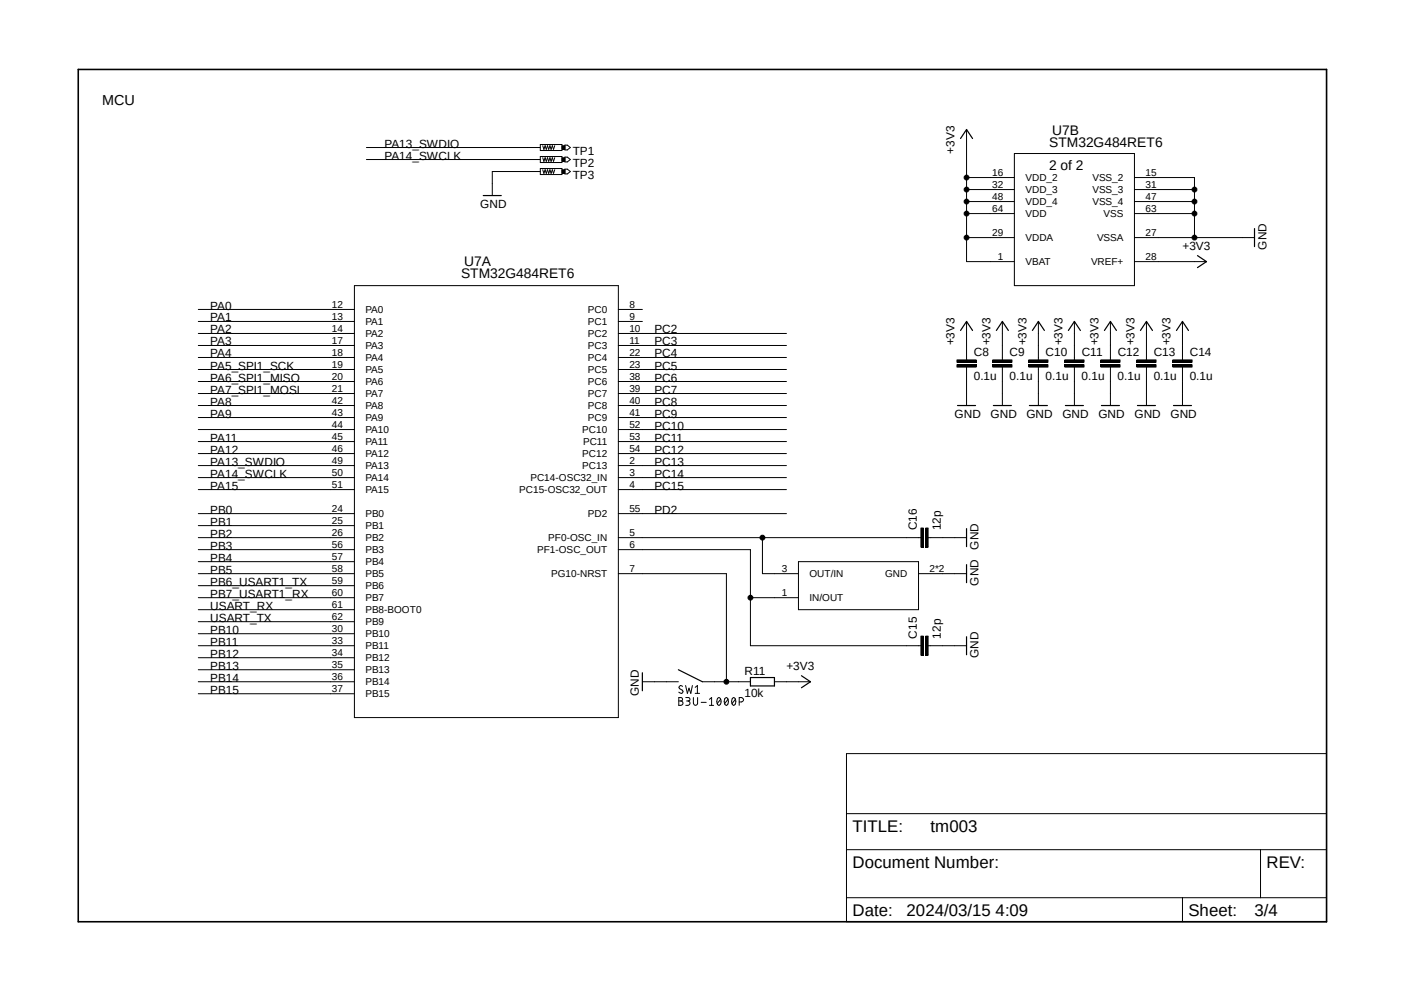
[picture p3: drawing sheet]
<svg xmlns="http://www.w3.org/2000/svg" width="297mm" height="210mm" viewBox="0 0 297 210" stroke-linecap="round" stroke-linejoin="round" font-family="sans-serif">
<path d="M16 14.4l265 181.1M281 14.4l-265 181.1" fill="none" stroke="#fff" stroke-width=".21"/>
<g fill="none" stroke="#000" stroke-width=".21">
<path d="M77.5 33.7h36.8M77.5 31.2h36.8M114.3 36.3h-10.2v5.1M114.3 30.6h4.6v1.2h-4.6zM114.3 33.1h4.6v1.3h-4.6zM114.3 35.6h4.6v1.3h-4.6zM114.8 33.4l.3 .7 .2-.7 .3 .7 .2-.7 .3 .7 .2-.7 .3 .7 .2-.7 .3 .7 .2-.7M114.8 30.8l.3 .8 .2-.8 .3 .8 .2-.8 .3 .8 .2-.8 .3 .8 .2-.8 .3 .8 .2-.8M114.8 35.9l.3 .8 .2-.8 .3 .8 .2-.8 .3 .8 .2-.8 .3 .8 .2-.8 .3 .8 .2-.8M118.9 33.4h.6v.7h-.6zM118.9 30.8h.6v.8h-.6zM118.9 35.9h.6v.8h-.6z"/>
<path d="M119.5 30.7h.5l.6 .5-.6 .5h-.5zM119.5 33.2h.5l.6 .5-.6 .5h-.5zM119.5 35.8h.5l.6 .5-.6 .5h-.5zM204.5 37.5h10.1M204.5 27.4v27.9h10.1M214.6 32.5h25.4v27.9h-25.4zM240 37.5h12.7v12.7M204.5 40.1h10.1M204.5 42.6h10.1M204.5 45.2h10.1M204.5 50.2h10.1M240 40.1h12.7"/>
<path d="M240 42.6h12.7M240 45.2h12.7M240 50.2h25.4M240 55.3h15.2M42 65.4h33M42 68h33M42 70.5h33M42 73.1h33M42 75.6h33M42 78.1h33M75 60.4h55.8v91.4h-55.8zM130.8 65.4h5.1"/>
<path d="M130.8 68h5.1M130.8 70.5h35.6M130.8 73.1h35.6M130.8 75.6h35.6M130.8 78.1h35.6M202.4 77.1h4.1v.5h-4.1zM202.4 76.1h4.1v.5h-4.1zM204.5 68v8.1M204.5 77.6v8.2M210 77.1h4.1v.5h-4.1zM210 76.1h4.1v.5h-4.1zM212 68v8.1"/>
<path d="M212 77.6v8.2M217.6 77.1h4.1v.5h-4.1zM217.6 76.1h4.1v.5h-4.1zM219.7 68v8.1M219.7 77.6v8.2M225.3 77.1h4v.5h-4zM225.3 76.1h4v.5h-4zM227.3 68v8.1M227.3 77.6v8.2M232.9 77.1h4v.5h-4zM232.9 76.1h4v.5h-4zM234.9 68v8.1"/>
<path d="M234.9 77.6v8.2M240.5 77.1h4.1v.5h-4.1zM240.5 76.1h4.1v.5h-4.1zM242.5 68v8.1M242.5 77.6v8.2M248.1 77.1h4.1v.5h-4.1zM248.1 76.1h4.1v.5h-4.1zM250.1 68v8.1M250.1 77.6v8.2M42 80.7h33M42 83.2h33M42 85.8h33"/>
<path d="M42 88.3h33M42 90.8h33M42 93.4h33M42 95.9h33M42 98.5h33M130.8 80.7h35.6M130.8 83.2h35.6M130.8 85.8h35.6M130.8 88.3h35.6M130.8 90.8h35.6M130.8 93.4h35.6M130.8 95.9h35.6"/>
<path d="M130.8 98.5h35.6M42 101h33M42 103.5h33M42 108.6h33M42 111.2h33M42 113.7h33M42 116.2h33M42 118.8h33M130.8 101h35.6M130.8 103.5h35.6M130.8 108.6h35.6M130.8 113.7h64"/>
<path d="M130.8 116.2h27.9v20.4h36.1M161.3 113.7v7.6h7.6M168.9 118.8h25.4v10.1h-25.4zM194.8 111.7h.5v4h-.5zM195.8 111.7h.5v4h-.5zM196.3 113.7h8.2M42 121.3h33M42 123.9h33M42 126.4h33M42 128.9h33M42 131.5h33M42 134h33"/>
<path d="M42 136.6h33M42 139.1h33M130.8 121.3h22.9v22.9M158.7 126.4h10.2M194.3 121.3h10.2M194.8 134.5h.5v4.1h-.5zM195.8 134.5h.5v4.1h-.5zM196.3 136.6h8.2M42 141.6h33M42 144.2h33M42 146.7h33M135.9 144.2h7.6"/>
<path d="M143.6 147.5h.4a.36 .36 0 0 1 .4 .4 .36 .36 0 0 1-.4 .4 .47 .47 0 0 1 .5 .4 .47 .47 0 0 1-.5 .5h-.4zM143.6 148.3h.4M144.4 145.2l-.2-.2a.37 .37 0 0 0-.5 .2 .37 .37 0 0 0 .1 .5l.5 .3a.37 .37 0 0 1 .2 .4 .37 .37 0 0 1-.4 .2l-.5-.2M145 145l.4 1.6 .4-1.1 .3 1.1 .4-1.6M145.1 147.5h.5a.36 .36 0 0 1 .4 .4 .36 .36 0 0 1-.4 .4h-.4M145.5 148.3a.47 .47 0 0 1 .5 .4 .47 .47 0 0 1-.5 .5h-.4M146.7 147.5v1.2a.45 .45 0 0 0 .3 .5 .45 .45 0 0 0 .5-.3l.1-1.4M147.1 145.4l.4-.4v1.6M147.1 146.6h.9M148.3 148.5h1.1M148.6 144.2h10.1M150.1 149.2h.9"/>
<path d="M150.1 147.9l.4-.4v1.7M151.9 147.6l.2-.1a1.02 1.02 0 0 1 0 1.7 1.02 1.02 0 0 1-.2-1.6zM152.4 147.9l-.7 .9M153.5 147.6l.2-.1a1.02 1.02 0 0 1 0 1.7 1.02 1.02 0 0 1-.2-1.6zM154 147.9l-.7 .9M155 147.6l.2-.1a.96 .96 0 0 1 0 1.7l-.3-.3-.1-.5zM155.6 147.9l-.7 .9M156.4 148.5h.4a.47 .47 0 0 0 .5-.5 .47 .47 0 0 0-.5-.5h-.4v1.7M163.8 144.2h7.6M179.1 159.4h101.5v35.5h-101.5zM179.1 179.7h101.5M179.1 172.1h101.5"/>
<path d="M266.7 179.7v10.2M179.1 189.9h101.5M250.1 189.9v5"/>
<circle cx="204.5" cy="37.5" r=".51"/>
<circle cx="204.5" cy="40.1" r=".51"/>
<circle cx="204.5" cy="42.6" r=".51"/>
<circle cx="204.5" cy="50.2" r=".51"/>
<circle cx="204.5" cy="45.2" r=".51"/>
<circle cx="252.7" cy="45.2" r=".51"/>
<circle cx="252.7" cy="42.6" r=".51"/>
<circle cx="252.7" cy="40.1" r=".51"/>
<circle cx="252.7" cy="50.2" r=".51"/>
<circle cx="161.3" cy="113.7" r=".51"/>
<circle cx="158.7" cy="126.4" r=".51"/>
<circle cx="153.7" cy="144.2" r=".51"/>
</g>
<path d="M16.6 14.7h264v180.2h-264z" fill="none" stroke="#000" stroke-width=".34"/>
<g fill="none" stroke="#000" stroke-width=".25">
<path d="M203.2 29.3l1.3-1.9 1.2 1.9M102.2 41.4h3.8M253.3 54.1l1.9 1.2-1.9 1.3M265.4 48.3v3.9M203.2 69.9l1.3-1.9 1.2 1.9M210.8 69.9l1.2-1.9 1.3 1.9M218.4 69.9l1.3-1.9 1.2 1.9M226 69.9l1.3-1.9 1.3 1.9M233.6 69.9l1.3-1.9 1.3 1.9M241.3 69.9l1.2-1.9 1.3 1.9M248.9 69.9l1.2-1.9 1.3 1.9M202.6 85.8h3.8"/>
<path d="M210.1 85.8h3.9M217.8 85.8h3.8M225.4 85.8h3.8M233 85.8h3.8M240.6 85.8h3.8M248.2 85.8h3.9M204.5 111.8v3.8M204.5 119.4v3.8M204.5 134.7v3.8M135.9 142.3v3.8M143.5 141.6l5.1 2.6M158.7 143.3h5.1v1.8h-5.1z"/>
<path d="M169.5 142.9l1.9 1.3-1.9 1.3"/>
</g>
<g fill="#000">
<path d="M118.9 33.4h.6v.7h-.6z" fill-rule="evenodd"/>
<path d="M118.9 30.8h.6v.8h-.6z" fill-rule="evenodd"/>
<path d="M118.9 35.9h.6v.8h-.6z" fill-rule="evenodd"/>
<path d="M202.4 77.1h4.1v.5h-4.1z" fill-rule="evenodd"/>
<path d="M202.4 76.1h4.1v.5h-4.1z" fill-rule="evenodd"/>
<path d="M210 77.1h4.1v.5h-4.1z" fill-rule="evenodd"/>
<path d="M210 76.1h4.1v.5h-4.1z" fill-rule="evenodd"/>
<path d="M217.6 77.1h4.1v.5h-4.1z" fill-rule="evenodd"/>
<path d="M217.6 76.1h4.1v.5h-4.1z" fill-rule="evenodd"/>
<path d="M225.3 77.1h4v.5h-4z" fill-rule="evenodd"/>
<path d="M225.3 76.1h4v.5h-4z" fill-rule="evenodd"/>
<path d="M232.9 77.1h4v.5h-4z" fill-rule="evenodd"/>
<path d="M232.9 76.1h4v.5h-4z" fill-rule="evenodd"/>
<path d="M240.5 77.1h4.1v.5h-4.1z" fill-rule="evenodd"/>
<path d="M240.5 76.1h4.1v.5h-4.1z" fill-rule="evenodd"/>
<path d="M248.1 77.1h4.1v.5h-4.1z" fill-rule="evenodd"/>
<path d="M248.1 76.1h4.1v.5h-4.1z" fill-rule="evenodd"/>
<path d="M194.8 111.7h.5v4h-.5z" fill-rule="evenodd"/>
<path d="M195.8 111.7h.5v4h-.5z" fill-rule="evenodd"/>
<path d="M194.8 134.5h.5v4.1h-.5z" fill-rule="evenodd"/>
<path d="M195.8 134.5h.5v4.1h-.5z" fill-rule="evenodd"/>
<circle cx="204.5" cy="37.5" r=".51"/>
<circle cx="204.5" cy="40.1" r=".51"/>
<circle cx="204.5" cy="42.6" r=".51"/>
<circle cx="204.5" cy="50.2" r=".51"/>
<circle cx="204.5" cy="45.2" r=".51"/>
<circle cx="252.7" cy="45.2" r=".51"/>
<circle cx="252.7" cy="42.6" r=".51"/>
<circle cx="252.7" cy="40.1" r=".51"/>
<circle cx="252.7" cy="50.2" r=".51"/>
<circle cx="161.3" cy="113.7" r=".51"/>
<circle cx="158.7" cy="126.4" r=".51"/>
<circle cx="153.7" cy="144.2" r=".51"/>
</g>
<g font-size="3.6">
<text x="180.3" y="175.9">TITLE:</text>
<text x="196.9" y="175.9">tm003</text>
<text x="180.3" y="183.5">Document Number:</text>
<text x="267.9" y="183.5">REV:</text>
<text x="180.3" y="193.7">Date:</text>
<text x="191.8" y="193.7">2024/03/15 4:09</text>
<text x="251.4" y="193.7">Sheet:</text>
<text x="265.4" y="193.7">3/4</text>
</g>
<text font-size="3" x="21.6" y="22.3">MCU</text>
<g font-size="2.9">
<text x="222.6" y="28.4">U7B</text>
<text x="222" y="31">STM32G484RET6</text>
<text x="222" y="36">2 of 2</text>
<text x="97.5" y="58.9">STM32G484RET6</text>
<text x="98.2" y="56.3">U7A</text>
</g>
<g font-size="2.5">
<text x="81.3" y="31.2">PA13_SWDIO</text>
<text x="81.3" y="33.7">PA14_SWCLK</text>
<text x="121.2" y="35.3">TP2</text>
<text x="121.2" y="32.7">TP1</text>
<text x="201.9" y="32.5" transform="rotate(-90 201.9 32.5)">+3V3</text>
<text x="121.2" y="37.8">TP3</text>
<text x="101.6" y="43.9">GND</text>
<text x="250.2" y="52.8">+3V3</text>
<text x="267.9" y="52.8" transform="rotate(-90 267.9 52.8)">GND</text>
<text x="44.5" y="65.5">PA0</text>
<text x="44.5" y="70.5">PA2</text>
<text x="44.5" y="68">PA1</text>
<text x="138.4" y="70.5">PC2</text>
<text x="44.5" y="73.1">PA3</text>
<text x="44.5" y="75.6">PA4</text>
<text x="138.4" y="75.6">PC4</text>
<text x="138.4" y="73.1">PC3</text>
<text x="201.9" y="73.1" transform="rotate(-90 201.9 73.1)">+3V3</text>
<text x="206" y="75.2">C8</text>
<text x="209.6" y="73.1" transform="rotate(-90 209.6 73.1)">+3V3</text>
<text x="213.6" y="75.2">C9</text>
<text x="217.1" y="73.1" transform="rotate(-90 217.1 73.1)">+3V3</text>
<text x="221.2" y="75.2">C10</text>
<text x="224.8" y="73.1" transform="rotate(-90 224.8 73.1)">+3V3</text>
<text x="228.8" y="75.2">C11</text>
<text x="232.4" y="73.1" transform="rotate(-90 232.4 73.1)">+3V3</text>
<text x="236.4" y="75.2">C12</text>
<text x="240" y="73.1" transform="rotate(-90 240 73.1)">+3V3</text>
<text x="244.1" y="75.2">C13</text>
<text x="247.6" y="73.1" transform="rotate(-90 247.6 73.1)">+3V3</text>
<text x="251.7" y="75.2">C14</text>
<text x="44.5" y="78.1">PA5_SPI1_SCK</text>
<text x="44.5" y="80.7">PA6_SPI1_MISO</text>
<text x="44.5" y="83.2">PA7_SPI1_MOSI</text>
<text x="138.4" y="78.1">PC5</text>
<text x="138.4" y="80.7">PC6</text>
<text x="138.4" y="83.2">PC7</text>
<text x="206" y="80.3">0.1u</text>
<text x="213.6" y="80.3">0.1u</text>
<text x="221.2" y="80.3">0.1u</text>
<text x="228.8" y="80.3">0.1u</text>
<text x="236.4" y="80.3">0.1u</text>
<text x="244.1" y="80.3">0.1u</text>
<text x="251.7" y="80.3">0.1u</text>
<text x="44.5" y="85.8">PA8</text>
<text x="44.5" y="88.3">PA9</text>
<text x="138.4" y="85.8">PC8</text>
<text x="138.4" y="88.3">PC9</text>
<text x="201.9" y="88.3">GND</text>
<text x="209.6" y="88.3">GND</text>
<text x="217.1" y="88.3">GND</text>
<text x="224.8" y="88.3">GND</text>
<text x="232.4" y="88.3">GND</text>
<text x="240" y="88.3">GND</text>
<text x="247.6" y="88.3">GND</text>
<text x="44.5" y="93.4">PA11</text>
<text x="44.5" y="95.9">PA12</text>
<text x="138.4" y="90.8">PC10</text>
<text x="138.4" y="93.4">PC11</text>
<text x="138.4" y="95.9">PC12</text>
<text x="44.5" y="98.5">PA13_SWDIO</text>
<text x="44.5" y="101">PA14_SWCLK</text>
<text x="138.4" y="101">PC14</text>
<text x="138.4" y="98.5">PC13</text>
<text x="44.5" y="103.5">PA15</text>
<text x="138.4" y="103.5">PC15</text>
<text x="44.5" y="108.6">PB0</text>
<text x="44.5" y="111.2">PB1</text>
<text x="44.5" y="113.7">PB2</text>
<text x="138.4" y="108.6">PD2</text>
<text x="193.9" y="112.2" transform="rotate(-90 193.9 112.2)">C16</text>
<text x="199" y="112.2" transform="rotate(-90 199 112.2)">12p</text>
<text x="44.5" y="116.2">PB3</text>
<text x="44.5" y="118.8">PB4</text>
<text x="207" y="116.3" transform="rotate(-90 207 116.3)">GND</text>
<text x="44.5" y="121.3">PB5</text>
<text x="44.5" y="123.9">PB6_USART1_TX</text>
<text x="207" y="123.9" transform="rotate(-90 207 123.9)">GND</text>
<text x="44.5" y="126.4">PB7_USART1_RX</text>
<text x="44.5" y="128.9">USART_RX</text>
<text x="44.5" y="131.5">USART_TX</text>
<text x="44.5" y="136.6">PB11</text>
<text x="44.5" y="134">PB10</text>
<text x="193.9" y="135" transform="rotate(-90 193.9 135)">C15</text>
<text x="199" y="135" transform="rotate(-90 199 135)">12p</text>
<text x="44.5" y="139.1">PB12</text>
<text x="44.5" y="141.6">PB13</text>
<text x="157.5" y="142.7">R11</text>
<text x="166.4" y="141.6">+3V3</text>
<text x="207" y="139.1" transform="rotate(-90 207 139.1)">GND</text>
<text x="44.5" y="144.2">PB14</text>
<text x="44.5" y="146.7">PB15</text>
<text x="135.1" y="147.2" transform="rotate(-90 135.1 147.2)">GND</text>
<text x="157.5" y="147.5">10k</text>
</g>
<g font-size="2.1">
<text x="209.9" y="37.2">16</text>
<text x="209.9" y="39.7">32</text>
<text x="217" y="38.3">VDD_2</text>
<text x="217" y="40.9">VDD_3</text>
<text x="231.1" y="38.3">VSS_2</text>
<text x="231.1" y="40.9">VSS_3</text>
<text x="242.3" y="37.2">15</text>
<text x="242.3" y="39.7">31</text>
<text x="209.9" y="42.2">48</text>
<text x="209.9" y="44.8">64</text>
<text x="217" y="43.4">VDD_4</text>
<text x="217" y="45.9">VDD</text>
<text x="231.1" y="43.4">VSS_4</text>
<text x="233.5" y="45.9">VSS</text>
<text x="242.3" y="42.2">47</text>
<text x="242.3" y="44.8">63</text>
<text x="209.9" y="49.9">29</text>
<text x="217" y="51">VDDA</text>
<text x="232.1" y="51">VSSA</text>
<text x="242.3" y="49.9">27</text>
<text x="211.1" y="54.9">1</text>
<text x="217" y="56.1">VBAT</text>
<text x="230.8" y="56.1">VREF+</text>
<text x="242.3" y="54.9">28</text>
<text x="70.2" y="65.1">12</text>
<text x="133.1" y="65.1">8</text>
<text x="70.2" y="67.6">13</text>
<text x="70.2" y="70.2">14</text>
<text x="77.3" y="66.3">PA0</text>
<text x="77.3" y="68.7">PA1</text>
<text x="77.3" y="71.3">PA2</text>
<text x="124.4" y="66.3">PC0</text>
<text x="124.4" y="68.8">PC1</text>
<text x="124.4" y="71.3">PC2</text>
<text x="133.1" y="67.6">9</text>
<text x="133.1" y="70.2">10</text>
<text x="70.2" y="72.7">17</text>
<text x="70.2" y="75.3">18</text>
<text x="70.2" y="77.8">19</text>
<text x="77.3" y="73.8">PA3</text>
<text x="77.3" y="76.4">PA4</text>
<text x="124.4" y="73.8">PC3</text>
<text x="124.4" y="76.4">PC4</text>
<text x="133.1" y="72.7">11</text>
<text x="133.1" y="75.3">22</text>
<text x="133.1" y="77.8">23</text>
<text x="70.2" y="80.3">20</text>
<text x="70.2" y="82.9">21</text>
<text x="77.3" y="78.9">PA5</text>
<text x="77.3" y="81.4">PA6</text>
<text x="77.3" y="84">PA7</text>
<text x="124.4" y="78.9">PC5</text>
<text x="124.4" y="81.4">PC6</text>
<text x="124.4" y="84">PC7</text>
<text x="133.1" y="80.3">38</text>
<text x="133.1" y="82.9">39</text>
<text x="70.2" y="85.4">42</text>
<text x="70.2" y="88">43</text>
<text x="77.3" y="86.5">PA8</text>
<text x="77.3" y="89.1">PA9</text>
<text x="124.4" y="86.5">PC8</text>
<text x="124.4" y="89.1">PC9</text>
<text x="133.1" y="85.4">40</text>
<text x="133.1" y="88">41</text>
<text x="70.2" y="90.5">44</text>
<text x="70.2" y="93">45</text>
<text x="70.2" y="95.6">46</text>
<text x="77.3" y="91.6">PA10</text>
<text x="77.3" y="94.1">PA11</text>
<text x="123.2" y="91.6">PC10</text>
<text x="123.4" y="94.1">PC11</text>
<text x="133.1" y="90.5">52</text>
<text x="133.1" y="93">53</text>
<text x="133.1" y="95.6">54</text>
<text x="70.2" y="98.1">49</text>
<text x="70.2" y="100.7">50</text>
<text x="77.3" y="96.7">PA12</text>
<text x="77.3" y="99.2">PA13</text>
<text x="77.3" y="101.8">PA14</text>
<text x="112.2" y="101.8">PC14-OSC32_IN</text>
<text x="123.2" y="96.7">PC12</text>
<text x="123.2" y="99.2">PC13</text>
<text x="133.1" y="98.1">2</text>
<text x="133.1" y="100.7">3</text>
<text x="70.2" y="103.2">51</text>
<text x="77.3" y="104.3">PA15</text>
<text x="109.9" y="104.3">PC15-OSC32_OUT</text>
<text x="133.1" y="103.2">4</text>
<text x="70.2" y="108.3">24</text>
<text x="70.2" y="110.8">25</text>
<text x="70.2" y="113.4">26</text>
<text x="77.3" y="109.4">PB0</text>
<text x="77.3" y="111.9">PB1</text>
<text x="124.4" y="109.4">PD2</text>
<text x="133.1" y="108.3">55</text>
<text x="133.1" y="113.4">5</text>
<text x="70.2" y="115.9">56</text>
<text x="70.2" y="118.4">57</text>
<text x="77.3" y="114.5">PB2</text>
<text x="77.3" y="117">PB3</text>
<text x="77.3" y="119.5">PB4</text>
<text x="113.6" y="117">PF1-OSC_OUT</text>
<text x="116" y="114.5">PF0-OSC_IN</text>
<text x="133.1" y="115.9">6</text>
<text x="70.2" y="120.9">58</text>
<text x="70.2" y="123.5">59</text>
<text x="77.3" y="122.1">PB5</text>
<text x="77.3" y="124.6">PB6</text>
<text x="116.6" y="122.1">PG10-NRST</text>
<text x="133.1" y="120.9">7</text>
<text x="165.4" y="120.9">3</text>
<text x="171.2" y="122.1">OUT/IN</text>
<text x="187.2" y="122.1">GND</text>
<text x="196.6" y="120.9">2*2</text>
<text x="70.2" y="126">60</text>
<text x="70.2" y="128.6">61</text>
<text x="70.2" y="131.1">62</text>
<text x="77.3" y="127.2">PB7</text>
<text x="77.3" y="129.7">PB8-BOOT0</text>
<text x="165.4" y="126">1</text>
<text x="171.2" y="127.2">IN/OUT</text>
<text x="70.2" y="133.6">30</text>
<text x="70.2" y="136.2">33</text>
<text x="77.3" y="132.2">PB9</text>
<text x="77.3" y="134.8">PB10</text>
<text x="77.3" y="137.3">PB11</text>
<text x="70.2" y="138.7">34</text>
<text x="70.2" y="141.3">35</text>
<text x="70.2" y="143.8">36</text>
<text x="77.3" y="139.9">PB12</text>
<text x="77.3" y="142.4">PB13</text>
<text x="70.2" y="146.3">37</text>
<text x="77.3" y="144.9">PB14</text>
<text x="77.3" y="147.5">PB15</text>
</g>
</svg>
